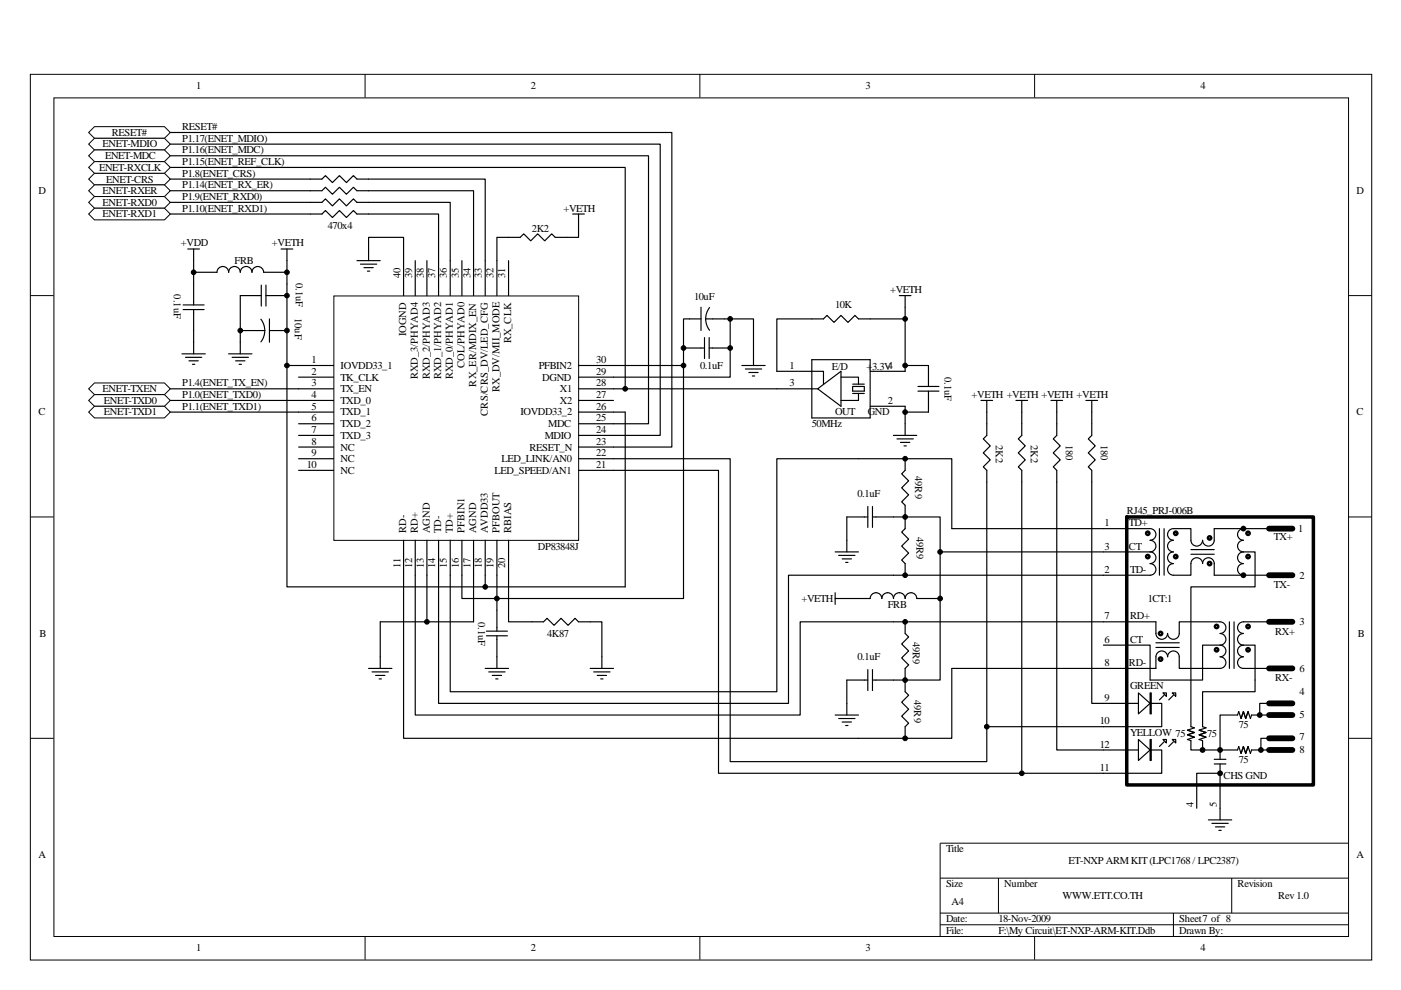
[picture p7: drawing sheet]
<svg xmlns="http://www.w3.org/2000/svg" width="297mm" height="210mm" viewBox="0 0 297 210" stroke-linecap="round" stroke-linejoin="round" font-family="sans-serif">
<g fill="none" stroke="#000" stroke-width=".21">
<path d="M6.4 15.8h284.4v187.8h-284.4zM77.4 15.7v5M148.4 15.7v5M219.4 15.7v5M11.4 20.8h274.5v177.8h-274.5zM6.4 62.7h5M285.9 62.7h4.9M6.4 109.6h5M285.9 109.6h4.9M6.4 156.5h5M285.9 156.5h4.9M285.9 178.8h-86.6v19.7"/>
<path d="M77.4 198.5v5M148.4 198.5v5M199.3 186.2h86.6M199.3 193.6h86.6M199.3 196.1h86.6M211.7 186.2v7.4M219.4 198.5v5M248.8 193.6v4.9M261.1 186.2v7.4"/>
</g>
<path d="M70.9 62.8h51.8v51.8h-51.8z" fill="#fff"/>
<path d="M70.8 62.8h51.9v51.8h-51.9z" fill="none" stroke="#000" stroke-width=".21"/>
<g fill="none" stroke="#000" stroke-width=".25">
<path d="M36.1 33h101.4v56.8h-14.8M36.1 30.6h103.9v61.7h-17.3M36.1 28.1h106.3v66.7h-19.7M78.1 38h24.8v24.7M59.6 52.8h2.5M60.8 52.8v2.5M75.7 55.3h4.9M76.4 56h3.5M77.2 56.7h1.9M77.9 57.5h.5M78.1 55.3v-5h7.5v12.4M78.1 40.4h22.3v22.3"/>
<path d="M78.1 42.9h17.4v19.8M78.1 45.4h14.9v17.3M88 55.3v7.4M90.5 55.3v7.4M97.9 55.3v7.4M107.8 55.3v7.4M121.4 45.4h2.5M122.7 45.4v4.9h-5l-.7-.7-1.5 1.5-1.5-1.5-1.5 1.5-1.5-1.5-.7 .7h-4.9v12.4M48.5 75h4.9M49.2 75.8h3.5M50 76.5h1.9M50.7 77.2h.5"/>
<path d="M50.9 70.1h5.2M55.3 67.7l.7 1.4 .1 1M55.4 62.7h-4.5v12.3M55.4 60.5v4.4M56.1 70.1l-.1 1-.7 1.4M56.4 62.7h4.4M56.4 60.5v4.4M57.1 67.6v5M60.8 62.7v7.4h-3.7M60.8 60.2v2.5M60.8 70.1v7.4M63.3 80h7.4"/>
<path d="M63.3 77.5h7.4M122.7 77.5h22.2v49.4h-47v-12.4M144.9 73.8h4.5M148.6 67.6h-3.7v9.9M148.6 65.1v5M149.4 71.6v4.4M149.6 67.6l.2 1 .6 1.4M149.6 67.6h5.2v12.4h-32.1M150.4 73.8h4.4M150.4 71.6v4.4M150.4 65.2l-.6 1.4-.2 1M154.8 67.6h5v9.9"/>
<path d="M157.3 77.5h4.9M158 78.2h3.5M158.8 79h1.9M159.5 79.7h.5M172.1 76.3h12.4v12.3h-12.4zM178.3 80h3.7v1.4M190.7 62.7h2.4M191.9 67.6h-9.9l-.7-.7-1.5 1.5-1.5-1.5-1.5 1.5-1.5-1.5-.7 .7h-9.9v11.1h9.9v2.7M191.9 77.5h4.9v4.4M191.9 62.7v16h-7.4M36.1 82.4h34.6M36.1 84.9h34.6"/>
<path d="M36.1 87.4h34.6M63.3 89.8h7.4M63.3 92.3h7.4M63.3 94.8h7.4M63.3 97.3h7.4M63.3 99.7h7.4M122.7 82.4h50.7M122.7 84.9h7.4M122.7 87.4h7.4M122.7 97.3h7.4M122.7 99.7h7.4M173.4 82.4l4.9-3.7v7.4z"/>
<path d="M180.8 81.9h2.5v1h-2.5zM180.8 81.4h2.5M180.8 83.4h2.5M182 83.4v1.5h-3.7M184.5 86.1h7.4v6.2M189.4 92.3h5M190.2 93.1h3.4M190.9 93.8h2M191.7 94.5h.5M191.9 97.3v2.4l-.7 .8 1.4 1.5-1.4 1.4 1.4 1.5-1.4 1.5 .7 .7v5l-.7 .7 1.4 1.5-1.4 1.5 1.4 1.5-1.4 1.4 .7 .8v2.5M194.6 82.9h4.5M194.6 81.9h4.5"/>
<path d="M196.8 82.9v4.5h-4.9M85.6 114.5v42h116.2v-14.8M88 114.5v37.1h81.7v-19.8h64.2M90.5 114.5v17.3M93 114.5v34.6h74.2v-27.1h66.7M100.4 114.5v17.3h-19.8v9.9M102.9 114.5v7.5M105.4 114.5v19.3M107.8 114.5v17.3h7.4l.8-.7 1.5 1.5 1.5-1.5 1.4 1.5 1.5-1.5 .8 .7h4.9v9.9M179.5 109.6h4.5M184 107.4v4.4M185 109.6h4.4"/>
<path d="M185 107.4v4.4M201.8 112.1v-14.8h-37.1v49.4h-69.2v-32.2M103.1 133.8h4.5M103.1 134.8h4.5M105.4 134.8v6.9M191.9 131.8v2.5l.7 .8-1.4 1.4 1.4 1.5-1.4 1.5 1.4 1.5-.7 .7v5l.7 .7-1.4 1.5 1.4 1.5-1.4 1.4 1.4 1.5-.7 .8v2.4M78.1 141.7h5M78.9 142.5h3.4M79.6 143.2h2M80.4 143.9h.5M102.9 141.7h4.9M103.6 142.5h3.5"/>
<path d="M104.4 143.2h1.9M105.1 143.9h.5M125.1 141.7h5M125.9 142.5h3.4M126.6 143.2h2M127.4 143.9h.5M179.5 144.2h4.5M184 142v4.4M185 142v4.4M185 144.2h4.4M256.2 173.8h4.9M256.9 174.6h3.5"/>
<path d="M257.7 175.3h2M258.4 176.1h.5M258.7 171.4v2.4"/>
</g>
<g fill="#fff" stroke="#000" stroke-width=".21">
<path d="M20 26.9h14.9l1.2 1.2-1.2 1.2h-14.9l-1.2-1.2z" fill-rule="evenodd"/>
<path d="M18.8 30.6l1.2-1.3h14.9l1.2 1.3-1.2 1.2h-14.9z" fill-rule="evenodd"/>
<path d="M18.8 33l1.2-1.2h14.9l1.2 1.2-1.2 1.3h-14.9z" fill-rule="evenodd"/>
<path d="M20 36.7h14.9l1.2 1.3-1.2 1.2h-14.9l-1.2-1.2z" fill-rule="evenodd"/>
<path d="M20 39.2h14.9l1.2 1.2-1.2 1.3h-14.9l-1.2-1.3z" fill-rule="evenodd"/>
<path d="M18.8 42.9l1.2-1.2h14.9l1.2 1.2-1.2 1.2h-14.9z" fill-rule="evenodd"/>
<path d="M18.8 45.4l1.2-1.3h14.9l1.2 1.3-1.2 1.2h-14.9z" fill-rule="evenodd"/>
<path d="M20 81.2h14.9l1.2 1.2-1.2 1.3h-14.9l-1.2-1.3z" fill-rule="evenodd"/>
<path d="M20 83.7h14.9l1.2 1.2-1.2 1.2h-14.9l-1.2-1.2z" fill-rule="evenodd"/>
<path d="M18.8 87.4l1.2-1.3h14.9l1.2 1.3-1.2 1.2h-14.9z" fill-rule="evenodd"/>
</g>
<g fill="none" stroke="#000" stroke-width=".25">
<path d="M63.3 77.5h-2.5v46.9h42.1M130.1 87.4h2.5v37h-29.7v-2.4M201.8 112.1h32.1M238.9 112.1h4.9a1.23 1.23 0 0 1 1.3 1.2 1.23 1.23 0 0 1-1.3 1.2 1.24 1.24 0 0 1 1.3 1.3 1.24 1.24 0 0 1-1.3 1.2M238.9 117h4.9M243.8 117a1.23 1.23 0 0 1 1.3 1.3 1.23 1.23 0 0 1-1.3 1.2 1.24 1.24 0 0 1 1.3 1.2 1.24 1.24 0 0 1-1.3 1.3h-4.9M245.8 112.1v9.9M246.8 112.1v9.9M248.8 112.1a1.23 1.23 0 0 0-1.3 1.2 1.23 1.23 0 0 0 1.3 1.2v.1a1.23 1.23 0 0 0-1.3 1.2 1.23 1.23 0 0 0 1.3 1.2 1.23 1.23 0 0 0-1.3 1.3 1.23 1.23 0 0 0 1.3 1.2 1.23 1.23 0 0 0-1.3 1.2 1.23 1.23 0 0 0 1.3 1.3M252.5 119.5a1.24 1.24 0 0 1 1.2-1.2 1.24 1.24 0 0 1 1.3 1.2 1.24 1.24 0 0 1 1.2-1.2 1.24 1.24 0 0 1 1.2 1.2v2.5M252.5 117.5h4.9M252.5 116.5h4.9"/>
<path d="M257.4 112.1v2.5a1.24 1.24 0 0 1-1.2 1.2 1.24 1.24 0 0 1-1.2-1.2 1.24 1.24 0 0 1-1.3 1.2 1.24 1.24 0 0 1-1.2-1.2M263.6 112.1h5M245.1 131.8v2.5a1.24 1.24 0 0 0 1.2 1.2 1.24 1.24 0 0 0 1.3-1.2 1.23 1.23 0 0 0 1.2 1.2 1.23 1.23 0 0 0 1.2-1.2M245.1 136.3h4.9M245.1 137.3h4.9M250 139.3a1.24 1.24 0 0 0-1.2-1.3 1.24 1.24 0 0 0-1.3 1.3 1.24 1.24 0 0 0-1.2-1.3 1.24 1.24 0 0 0-1.2 1.3v2.4M258.7 131.8a1.23 1.23 0 0 1 1.2 1.3 1.23 1.23 0 0 1-1.2 1.2 1.24 1.24 0 0 1 1.2 1.2 1.24 1.24 0 0 1-1.2 1.3 1.24 1.24 0 0 1 1.2 1.2 1.24 1.24 0 0 1-1.2 1.3 1.23 1.23 0 0 1 1.2 1.2 1.23 1.23 0 0 1-1.2 1.2M260.7 131.8v9.9M261.6 131.8v9.9M263.6 131.8a1.23 1.23 0 0 0-1.2 1.3 1.23 1.23 0 0 0 1.2 1.2 1.23 1.23 0 0 0-1.2 1.2 1.23 1.23 0 0 0 1.2 1.3 1.23 1.23 0 0 0-1.2 1.2 1.23 1.23 0 0 0 1.2 1.3 1.23 1.23 0 0 0-1.2 1.2 1.23 1.23 0 0 0 1.2 1.2M263.6 122h5M201.8 141.7h32.1"/>
</g>
<g fill="none" stroke="#000" stroke-width=".74">
<circle cx="243.3" cy="118" r=".25"/>
<circle cx="243.3" cy="113.1" r=".25"/>
<circle cx="249.3" cy="118" r=".25"/>
<circle cx="249.3" cy="113.1" r=".25"/>
<circle cx="256.5" cy="114.1" r=".25"/>
<circle cx="256.5" cy="119.5" r=".25"/>
<circle cx="257.9" cy="132.8" r=".25"/>
<circle cx="257.9" cy="137.8" r=".25"/>
<circle cx="264.6" cy="132.8" r=".25"/>
<circle cx="264.6" cy="137.8" r=".25"/>
</g>
<g fill="#fff" stroke="#000" stroke-width=".74">
<circle cx="246.1" cy="139.7" r=".25"/>
<circle cx="246.1" cy="134.3" r=".25"/>
</g>
<g fill="none" stroke="#000" stroke-width=".25">
<path d="M233.9 112.1h5M233.9 117h5M248.8 112.1h3.7v2.4M252.5 119.5v2.5h-3.7M257.4 112.1h6.2a1.23 1.23 0 0 0-1.2 1.2 1.23 1.23 0 0 0 1.2 1.2v.1a1.23 1.23 0 0 0-1.2 1.2 1.23 1.23 0 0 0 1.2 1.2M263.6 117a1.23 1.23 0 0 0-1.2 1.3 1.23 1.23 0 0 0 1.2 1.2 1.23 1.23 0 0 0-1.2 1.2 1.23 1.23 0 0 0 1.2 1.3h-6.2M263.6 117h2.5v7.4h-13.6v29.7l.7 .2-1.4 .5 1.4 .5-1.4 .5 1.4 .5M233.9 122h5M233.9 131.8h11.2M233.9 136.8h5M250 139.3v2.4h8.7M258.7 131.8h-8.7v2.5"/>
<path d="M263.6 136.8h2.5v9.9h-11.1v7.4l.7 .2-1.5 .5 1.5 .5-1.5 .5 1.5 .5M263.6 131.8h5M233.9 141.7h11.2M246.8 157.3l-1 1M248.8 157.3l-1 1M251.8 154.8l1.4 .5-1.4 .5 1.4 .5-1.4 .5 .7 .2v2h6.2M254.2 154.8l1.5 .5-1.5 .5 1.5 .5-1.5 .5 .8 .2v2M258.7 159v2M263.6 141.7h5M264.6 150.9l-.5 1.4-.5-1.4-.5 1.4-.5-1.4-.2 .7h-3.7v7.4M264.6 158.3l-.5 1.5-.5-1.5-.5 1.5-.5-1.5-.2 .7h-3.7M268.6 151.6h-3.2l-.3 .7-.5-1.4-.5 1.4-.5-1.4-.5 1.4"/>
<path d="M268.6 159h-3.2l-.3 .8-.5-1.5-.5 1.5-.5-1.5-.5 1.5M268.6 156.5h-1.3v2.5M268.6 149.1h-1.5v2.5M253.7 166.4v5M257.4 161h2.5M257.4 162h2.5M258.7 162v2M258.7 166.4v5"/>
</g>
<path d="M269.1 112.1h4.9M269.1 131.8h4.9M269.1 122h4.9M269.1 149.1h4.9M269.1 156.5h4.9M269.1 159h4.9M269.1 141.7h4.9M269.1 151.6h4.9" fill="none" stroke="#000" stroke-width="1.2"/>
<g fill="none" stroke="#000" stroke-width=".74">
<path d="M238.9 109.6h39.6v56.8h-39.6z"/>
<circle cx="264.6" cy="118" r=".25"/>
<circle cx="264.6" cy="113.1" r=".25"/>
<circle cx="255" cy="159" r=".25"/>
<circle cx="258.7" cy="159" r=".25"/>
<circle cx="267.1" cy="151.6" r=".25"/>
<circle cx="267.3" cy="159" r=".25"/>
<circle cx="258.7" cy="164" r=".25"/>
</g>
<g fill="#fff" stroke="#000" stroke-width=".25">
<path d="M241.4 156.8l2.4 2.2-2.4 2.2z"/>
<path d="M248.5 156.8h.8v.7z"/>
<path d="M246.6 156.8h.7v.7z"/>
<path d="M243.8 156.8h.3v4.4h-.3z" fill-rule="evenodd"/>
</g>
<path d="M238.9 159h2.5M243.8 159h2.5v5h-7.4M246.8 147.4l-1 1M248.8 147.4l-1 1" fill="none" stroke="#000" stroke-width=".25"/>
<g fill="#fff" stroke="#000" stroke-width=".25">
<path d="M241.4 146.9l2.4 2.2-2.4 2.3z"/>
<path d="M248.5 146.9h.8v.8z"/>
<path d="M246.6 146.9h.7v.8z"/>
<path d="M243.8 146.9h.3v4.5h-.3z" fill-rule="evenodd"/>
</g>
<g fill="none" stroke="#000" stroke-width=".25">
<path d="M36.1 35.5h96.5v46.9M130.1 97.3h24.7v64.2h54.4v-7.4h37.1v-5h-2.5M130.1 99.7h22.2v64.3h86.6M208 84.9h2.5M209.2 84.9v7.4l-.7 .8 1.5 1.4-1.5 1.5 1.5 1.5-1.5 1.5 .7 .7v54.4M215.4 84.9h2.5M216.6 84.9v7.4l-.7 .8 1.5 1.4-1.5 1.5 1.5 1.5-1.5 1.5 .7 .7v64.3M222.8 84.9h2.5M224.1 84.9v7.4l-.8 .8 1.5 1.4-1.5 1.5 1.5 1.5-1.5 1.5 .8 .7v59.3h14.8M230.2 84.9h2.5M231.5 84.9v7.4l-.8 .8 1.5 1.4-1.5 1.5 1.5 1.5-1.5 1.5 .8 .7v49.4h9.9M238.9 136.8h4.9v7.4h11.2v-7.4h3.7"/>
<path d="M253.7 166.4v-2.4h5v2.4"/>
</g>
<g fill="none" stroke="#000" stroke-width=".74">
<circle cx="263.6" cy="112.1" r=".25"/>
<circle cx="263.6" cy="122" r=".25"/>
</g>
<path d="M18.8 35.5l1.2-1.2h14.9l1.2 1.2-1.2 1.2h-14.9z" fill-rule="evenodd" fill="#fff" stroke="#000" stroke-width=".21"/>
<g fill="none" stroke="#000" stroke-width=".25">
<path d="M36.1 38h32.2l.7-.8 1.5 1.5 1.5-1.5 1.4 1.5 1.5-1.5 .8 .8h2.4M36.1 45.4h32.2l.7-.8 1.5 1.5 1.5-1.5 1.4 1.5 1.5-1.5 .8 .8h2.4M36.1 42.9h32.2l.7-.7 1.5 1.5 1.5-1.5 1.4 1.5 1.5-1.5 .8 .7h2.4M36.1 40.4h32.2l.7-.7 1.5 1.5 1.5-1.5 1.4 1.5 1.5-1.5 .8 .7h2.4M39.8 52.8h2.5M41.1 57.7h4.9a1.24 1.24 0 0 1 1.2-1.2 1.24 1.24 0 0 1 1.3 1.2M41.1 52.8v11.9M48.5 57.7a1.24 1.24 0 0 1 1.2-1.2 1.24 1.24 0 0 1 1.2 1.2 1.24 1.24 0 0 1 1.3-1.2 1.24 1.24 0 0 1 1.2 1.2 1.24 1.24 0 0 1 1.3-1.2 1.24 1.24 0 0 1 1.2 1.2M55.9 57.7h4.9M60.8 55.3v4.9M38.6 75h4.9M38.8 65.6h4.5"/>
<path d="M38.8 64.7h4.5M39.3 75.8h3.5M40.1 76.5h1.9M40.8 77.2h.5M41.1 65.6v9.4M177.1 117h4.9M177.8 117.8h3.5M178.6 118.5h1.9M179.3 119.2h.5M179.5 109.6v7.4M189.4 109.6h9.9v34.6h-9.9M199.3 117h34.6"/>
<path d="M177.1 126.9h7.4a1.24 1.24 0 0 1 1.2-1.2 1.24 1.24 0 0 1 1.3 1.2 1.24 1.24 0 0 1 1.2-1.2 1.24 1.24 0 0 1 1.2 1.2 1.24 1.24 0 0 1 1.3-1.2 1.24 1.24 0 0 1 1.2 1.2 1.24 1.24 0 0 1 1.2-1.2 1.24 1.24 0 0 1 1.3 1.2h4.9M177.1 125.7v2.4M177.1 151.6h4.9M177.8 152.3h3.5M178.6 153.1h1.9M179.3 153.8h.5M179.5 144.2v7.4"/>
</g>
<g fill="#000" stroke="#000" stroke-width=".21">
<circle cx="41.1" cy="57.7" r=".49"/>
<circle cx="60.8" cy="57.7" r=".49"/>
<circle cx="50.9" cy="70.1" r=".49"/>
<circle cx="60.8" cy="70.1" r=".49"/>
<circle cx="60.8" cy="77.5" r=".49"/>
<circle cx="60.8" cy="62.7" r=".49"/>
<circle cx="144.9" cy="73.8" r=".49"/>
<circle cx="144.9" cy="77.5" r=".49"/>
<circle cx="154.8" cy="73.8" r=".49"/>
<circle cx="154.8" cy="67.6" r=".49"/>
<circle cx="191.9" cy="67.6" r=".49"/>
<circle cx="191.9" cy="77.5" r=".49"/>
<circle cx="132.6" cy="82.4" r=".49"/>
<circle cx="191.9" cy="87.4" r=".49"/>
<circle cx="191.9" cy="97.3" r=".49"/>
<circle cx="191.9" cy="109.6" r=".49"/>
<circle cx="199.3" cy="117" r=".49"/>
<circle cx="90.5" cy="131.8" r=".49"/>
<circle cx="102.9" cy="124.4" r=".49"/>
<circle cx="105.3" cy="126.9" r=".49"/>
<circle cx="191.9" cy="122" r=".49"/>
<circle cx="191.9" cy="131.8" r=".49"/>
<circle cx="199.3" cy="126.9" r=".49"/>
<circle cx="191.9" cy="144.2" r=".49"/>
<circle cx="191.9" cy="156.5" r=".49"/>
<circle cx="209.2" cy="154.1" r=".49"/>
<circle cx="216.6" cy="164" r=".49"/>
</g>
<g font-size="2.2">
<text x="41.6" y="18.9">1</text>
<text x="112.5" y="18.9">2</text>
<text x="183.5" y="18.9">3</text>
<text x="254.5" y="18.9">4</text>
<text x="23.7" y="28.8">RESET#</text>
<text x="38.6" y="27.5">RESET#</text>
<text x="21.8" y="31.3">ENET-MDIO</text>
<text x="22.3" y="33.7">ENET-MDC</text>
<text x="38.6" y="30.1">P1.17(ENET_MDIO)</text>
<text x="38.6" y="32.5">P1.16(ENET_MDC)</text>
<text x="38.6" y="35">P1.15(ENET_REF_CLK)</text>
<text x="8.1" y="41.2">D</text>
<text x="21" y="36.3">ENET-RXCLK</text>
<text x="21.8" y="41.2">ENET-RXER</text>
<text x="22.5" y="38.7">ENET-CRS</text>
<text x="38.6" y="37.4">P1.8(ENET_CRS)</text>
<text x="38.6" y="39.9">P1.14(ENET_RX_ER)</text>
<text x="287.6" y="41.2">D</text>
<text x="21.8" y="43.6">ENET-RXD0</text>
<text x="21.8" y="46.1">ENET-RXD1</text>
<text x="38.6" y="42.4">P1.9(ENET_RXD0)</text>
<text x="38.6" y="44.9">P1.10(ENET_RXD1)</text>
<text x="119.5" y="44.9">+VETH</text>
<text x="38.4" y="52.3">+VDD</text>
<text x="57.7" y="52.3">+VETH</text>
<text x="69.5" y="48.5">470x4</text>
<text x="112.8" y="49.3">2K2</text>
<text x="49.7" y="56">FRB</text>
<text x="62.7" y="60" transform="rotate(90 62.7 60)">0.1uF</text>
<text x="84.9" y="58.9" transform="rotate(-90 84.9 58.9)">40</text>
<text x="87.4" y="58.9" transform="rotate(-90 87.4 58.9)">39</text>
<text x="89.8" y="58.9" transform="rotate(-90 89.8 58.9)">38</text>
<text x="92.3" y="58.9" transform="rotate(-90 92.3 58.9)">37</text>
<text x="94.7" y="58.9" transform="rotate(-90 94.7 58.9)">36</text>
<text x="97.3" y="58.9" transform="rotate(-90 97.3 58.9)">35</text>
<text x="99.7" y="58.9" transform="rotate(-90 99.7 58.9)">34</text>
<text x="102.2" y="58.9" transform="rotate(-90 102.2 58.9)">33</text>
<text x="104.6" y="58.9" transform="rotate(-90 104.6 58.9)">32</text>
<text x="107.1" y="58.9" transform="rotate(-90 107.1 58.9)">31</text>
<text x="36.8" y="62.4" transform="rotate(90 36.8 62.4)">0.1uF</text>
<text x="147.2" y="63.6">10uF</text>
<text x="177" y="65.4">10K</text>
<text x="188.7" y="62.2">+VETH</text>
<text x="62.5" y="67.4" transform="rotate(90 62.5 67.4)">10uF</text>
<text x="86.1" y="71.3" transform="rotate(-90 86.1 71.3)">IOGND</text>
<text x="66" y="77">1</text>
<text x="98.5" y="78" transform="rotate(-90 98.5 78)">COL/PHYAD0</text>
<text x="108.4" y="72.8" transform="rotate(-90 108.4 72.8)">RX_CLK</text>
<text x="126.4" y="77">30</text>
<text x="21.8" y="83.2">ENET-TXEN</text>
<text x="38.6" y="81.9">P1.4(ENET_TX_EN)</text>
<text x="66" y="79.4">2</text>
<text x="66" y="81.9">3</text>
<text x="72.2" y="80.7">TK_CLK</text>
<text x="72.2" y="83.2">TX_EN</text>
<text x="72.2" y="78.2">IOVDD33_1</text>
<text x="88.6" y="80.4" transform="rotate(-90 88.6 80.4)">RXD_3/PHYAD4</text>
<text x="91.1" y="80.4" transform="rotate(-90 91.1 80.4)">RXD_2/PHYAD3</text>
<text x="93.6" y="80.4" transform="rotate(-90 93.6 80.4)">RXD_1/PHYAD2</text>
<text x="96" y="80.4" transform="rotate(-90 96 80.4)">RXD_0/PHYAD1</text>
<text x="100.9" y="82" transform="rotate(-90 100.9 82)">RX_ER/MDIX_EN</text>
<text x="105.9" y="83.2" transform="rotate(-90 105.9 83.2)">RX_DV/MII_MODE</text>
<text x="114.2" y="78.2">PFBIN2</text>
<text x="115" y="80.7">DGND</text>
<text x="118.7" y="83.2">X1</text>
<text x="126.4" y="81.9">28</text>
<text x="126.4" y="79.4">29</text>
<text x="148.4" y="78.2">0.1uF</text>
<text x="167.4" y="81.9">3</text>
<text x="167.4" y="78.2">1</text>
<text x="176.4" y="78.4">E/D</text>
<text x="183.7" y="78.4">+3.3V4</text>
<text x="200.2" y="79.9" transform="rotate(90 200.2 79.9)">0.1uF</text>
<text x="8.1" y="88.1">C</text>
<text x="22" y="85.6">ENET-TXD0</text>
<text x="22" y="88.1">ENET-TXD1</text>
<text x="38.6" y="84.4">P1.0(ENET_TXD0)</text>
<text x="38.6" y="86.9">P1.1(ENET_TXD1)</text>
<text x="66" y="84.4">4</text>
<text x="66" y="86.9">5</text>
<text x="66" y="89.3">6</text>
<text x="72.2" y="85.6">TXD_0</text>
<text x="72.2" y="88.1">TXD_1</text>
<text x="103.5" y="88.2" transform="rotate(-90 103.5 88.2)">CRS/CRS_DV/LED_CFG</text>
<text x="110.3" y="88.1">IOVDD33_2</text>
<text x="118.7" y="85.6">X2</text>
<text x="126.4" y="89.3">25</text>
<text x="126.4" y="86.9">26</text>
<text x="126.4" y="84.4">27</text>
<text x="177" y="88.1">OUT</text>
<text x="184" y="88.1">GND</text>
<text x="188.2" y="85.6">2</text>
<text x="206" y="84.4">+VETH +VETH +VETH +VETH</text>
<text x="287.6" y="88.1">C</text>
<text x="66" y="91.8">7</text>
<text x="66" y="94.2">8</text>
<text x="72.2" y="90.5">TXD_2</text>
<text x="72.2" y="93.1">TXD_3</text>
<text x="72.2" y="95.5">NC</text>
<text x="112.3" y="95.5">RESET_N</text>
<text x="115.5" y="93.1">MDIO</text>
<text x="116.2" y="90.5">MDC</text>
<text x="126.4" y="94.2">23</text>
<text x="126.4" y="91.8">24</text>
<text x="172.1" y="90.5">50MHz</text>
<text x="211.2" y="94.3" transform="rotate(90 211.2 94.3)">2K2</text>
<text x="218.5" y="94.3" transform="rotate(90 218.5 94.3)">2K2</text>
<text x="226" y="94.3" transform="rotate(90 226 94.3)">180</text>
<text x="233.4" y="94.3" transform="rotate(90 233.4 94.3)">180</text>
<text x="65" y="99.2">10</text>
<text x="66" y="96.7">9</text>
<text x="72.2" y="98">NC</text>
<text x="72.2" y="100.4">NC</text>
<text x="104.8" y="100.4">LED_SPEED/AN1</text>
<text x="106.3" y="98">LED_LINK/AN0</text>
<text x="126.4" y="99.2">21</text>
<text x="126.4" y="96.7">22</text>
<text x="194.1" y="100.9" transform="rotate(90 194.1 100.9)">49R9</text>
<text x="181.8" y="105.4">0.1uF</text>
<text x="86.1" y="113" transform="rotate(-90 86.1 113)">RD-</text>
<text x="88.6" y="113" transform="rotate(-90 88.6 113)">RD+</text>
<text x="91.1" y="113" transform="rotate(-90 91.1 113)">AGND</text>
<text x="93.6" y="113" transform="rotate(-90 93.6 113)">TD-</text>
<text x="96" y="113" transform="rotate(-90 96 113)">TD+</text>
<text x="98.5" y="113" transform="rotate(-90 98.5 113)">PFBIN1</text>
<text x="100.9" y="113" transform="rotate(-90 100.9 113)">AGND</text>
<text x="103.5" y="113" transform="rotate(-90 103.5 113)">AVDD33</text>
<text x="105.9" y="113" transform="rotate(-90 105.9 113)">PFBOUT</text>
<text x="108.4" y="113" transform="rotate(-90 108.4 113)">RBIAS</text>
<text x="194.3" y="113.8" transform="rotate(90 194.3 113.8)">49R9</text>
<text x="234.2" y="111.5">1</text>
<text x="238.9" y="109.1">RJ45_PRJ-006B</text>
<text x="239.4" y="111.5">TD+</text>
<text x="275.3" y="112.8">1</text>
<text x="114" y="116.5">DP83848J</text>
<text x="234.2" y="116.5">3</text>
<text x="239.4" y="116.5">CT</text>
<text x="270.1" y="114.5">TX+</text>
<text x="84.9" y="120.5" transform="rotate(-90 84.9 120.5)">11</text>
<text x="87.4" y="120.5" transform="rotate(-90 87.4 120.5)">12</text>
<text x="89.8" y="120.5" transform="rotate(-90 89.8 120.5)">13</text>
<text x="92.3" y="120.5" transform="rotate(-90 92.3 120.5)">14</text>
<text x="94.7" y="120.5" transform="rotate(-90 94.7 120.5)">15</text>
<text x="97.3" y="120.5" transform="rotate(-90 97.3 120.5)">16</text>
<text x="99.7" y="120.5" transform="rotate(-90 99.7 120.5)">17</text>
<text x="102.2" y="120.5" transform="rotate(-90 102.2 120.5)">18</text>
<text x="104.6" y="120.5" transform="rotate(-90 104.6 120.5)">19</text>
<text x="107.1" y="120.5" transform="rotate(-90 107.1 120.5)">20</text>
<text x="234.2" y="121.4">2</text>
<text x="239.6" y="121.4">TD-</text>
<text x="270.1" y="124.6">TX-</text>
<text x="275.5" y="122.7">2</text>
<text x="101.3" y="131.8" transform="rotate(90 101.3 131.8)">0.1uF</text>
<text x="169.9" y="127.6">+VETH</text>
<text x="188.2" y="128.9">FRB</text>
<text x="234.2" y="131.3">7</text>
<text x="239.6" y="131.3">RD+</text>
<text x="243.3" y="127.6">1CT:1</text>
<text x="8.4" y="135.1">B</text>
<text x="116" y="135.1">4K87</text>
<text x="193.5" y="136.1" transform="rotate(90 193.5 136.1)">49R9</text>
<text x="234.2" y="136.2">6</text>
<text x="239.6" y="136.2">CT</text>
<text x="270.3" y="134.5">RX+</text>
<text x="275.5" y="132.5">3</text>
<text x="287.9" y="135.1">B</text>
<text x="181.8" y="140">0.1uF</text>
<text x="234.2" y="141.2">8</text>
<text x="239.4" y="141.2">RD-</text>
<text x="275.5" y="142.4">6</text>
<text x="193.8" y="148.4" transform="rotate(90 193.8 148.4)">49R9</text>
<text x="234.2" y="148.6">9</text>
<text x="239.6" y="146.1">GREEN</text>
<text x="270.3" y="144.4">RX-</text>
<text x="275.5" y="147.4">4</text>
<text x="233.2" y="153.5">10</text>
<text x="262.6" y="154.3">75</text>
<text x="275.5" y="152.3">5</text>
<text x="233.2" y="158.5">12</text>
<text x="239.6" y="156.1">YELLOW 75</text>
<text x="255.9" y="156.3">75</text>
<text x="262.6" y="161.7">75</text>
<text x="275.5" y="157">7</text>
<text x="275.5" y="159.7">8</text>
<text x="233.2" y="163.4">11</text>
<text x="259.4" y="165.2">CHS GND</text>
<text x="253.1" y="171.1" transform="rotate(-90 253.1 171.1)">4</text>
<text x="258" y="171.1" transform="rotate(-90 258 171.1)">5</text>
<text x="8.1" y="182">A</text>
<text x="200.6" y="180.7">Title</text>
<text x="226.6" y="183.2">ET-NXP ARM KIT (LPC1768 / LPC2387)</text>
<text x="287.6" y="182">A</text>
<text x="200.6" y="188.1">Size</text>
<text x="201.8" y="191.9">A4</text>
<text x="212.9" y="188.1">Number</text>
<text x="225.3" y="190.6">WWW.ETT.CO.TH</text>
<text x="262.4" y="188.1">Revision</text>
<text x="271" y="190.6">Rev 1.0</text>
<text x="200.6" y="195.5">Date:</text>
<text x="211.7" y="195.5">18-Nov-2009</text>
<text x="250" y="195.5">Sheet7 of 8</text>
<text x="41.6" y="201.7">1</text>
<text x="112.5" y="201.7">2</text>
<text x="183.5" y="201.7">3</text>
<text x="200.6" y="198">File:</text>
<text x="211.7" y="198">F:\My Circuit\ET-NXP-ARM-KIT.Ddb</text>
<text x="250" y="198">Drawn By:</text>
<text x="254.5" y="201.7">4</text>
</g>
</svg>
